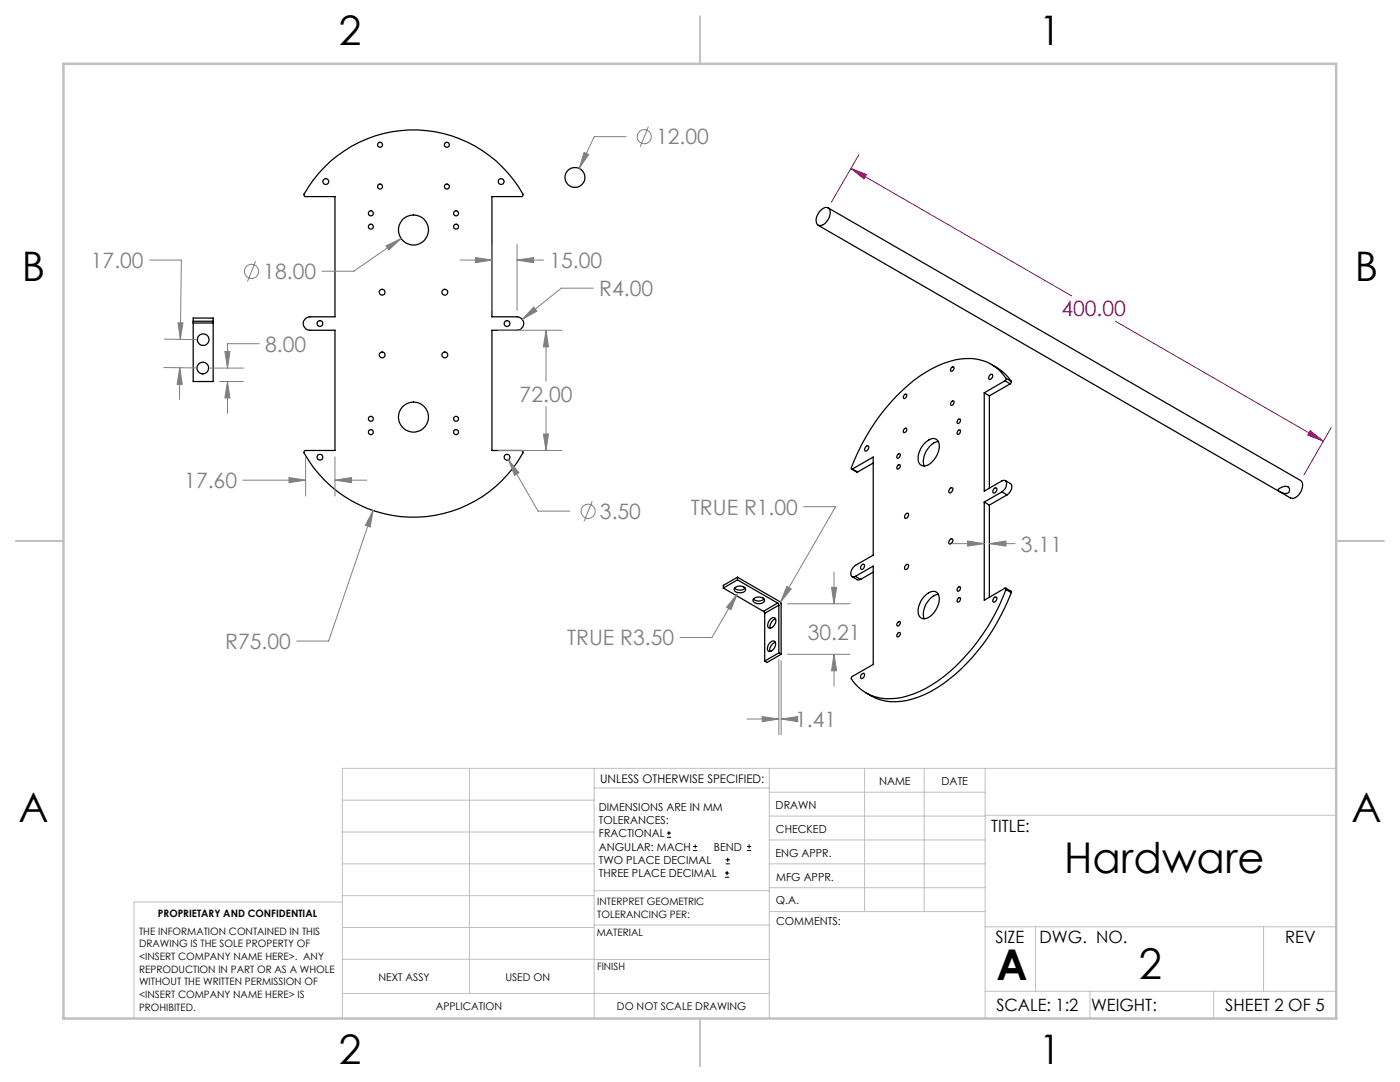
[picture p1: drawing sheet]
<svg xmlns="http://www.w3.org/2000/svg" width="279mm" height="216mm" viewBox="0 0 279 216" stroke-linecap="round" stroke-linejoin="round" font-family="sans-serif">
<g fill="none" stroke="#000" stroke-width=".25">
<path d="M64.8 33.3a24.9 24.9 0 0 1 39.6 5.7l-.3 .2h-5.9v24h5a1.34 1.34 0 0 1 1.3 1.4 1.34 1.34 0 0 1-1.3 1.3h-5v24h5.8a.34 .34 0 0 1 .4 .5 25 25 0 0 1-43.8-.2l.4-.3h5.9v-24h-5.1a1.34 1.34 0 0 1-1.3-1.3 1.34 1.34 0 0 1 1.3-1.4h5.1v-24h-6l-.3-.3 .1-.2a24.4 24.4 0 0 1 4.1-5.4zM163.8 42a1.39 1.39 0 0 1 1.6-.5 2.47 2.47 0 0 1-1.8 3.5 1.18 1.18 0 0 1-.6-1.7zM165.3 41.5l94.3 54.4a2.07 2.07 0 0 1-.3 2.8 1.48 1.48 0 0 1-1.7 .7l-94.3-54.5M38.6 64.1v.4M38.6 64.1v-.6h3.9v.6M38.6 64.1h3.9M38.6 64.5v11.6h3.9v-11.6M38.6 64.5h3.9M42.5 64.1v.4M180.5 78.8l.3-.2a.5 .5 0 0 1 .1 .6 .5 .5 0 0 1-.5 .3l-.1-.2zM189.9 73.3l.3-.1a.47 .47 0 0 1 .1 .6 .47 .47 0 0 1-.6 .2zM196.4 78.4v19.6l3.6-2a.58 .58 0 0 1 .6-.1 .58 .58 0 0 1 .3 .6 2 2 0 0 1-.9 1.6"/>
<path d="M196.4 78.4l1 .6M197.4 79v18.4M197.7 74.7h.2a.58 .58 0 0 1 .1 .7 .58 .58 0 0 1-.6 .3l-.1-.5zM197.8 72.7l1.1 .6a9.2 9.2 0 0 1 2.9 2.8M200.6 76l-4.2 2.4M200.6 76l1 .6M200.8 75.5a8.8 8.8 0 0 0-9-3.9 21.8 21.8 0 0 0-11.8 6.4 40.2 40.2 0 0 0-10.1 15.6h.2M200.8 75.5l-.1 .3-.1 .2M200.8 75.5l1 .6M201.6 76.6l-4.2 2.4M201.8 76.1l-.2 .5M169.9 93.6l1.2 .6"/>
<path d="M170.1 93.6l4.2-2.4v19.6l-3.9 2.3a1.58 1.58 0 0 0-.4 1.9l.2 .1 .5-.1M170.1 93.6l1 .6M172.8 89.1l.4-.1a.69 .69 0 0 1-.5 1l-.2-.3zM174.3 92.4l-3.2 1.8M179.2 90.7l.3-.2a.49 .49 0 0 1 .1 .6 .49 .49 0 0 1-.5 .3l-.1-.2zM179.2 92.9l.3-.2a.49 .49 0 0 1 .1 .6 .49 .49 0 0 1-.5 .3l-.1-.2zM180.5 85.6l.3-.2a.45 .45 0 0 1 .1 .6 .45 .45 0 0 1-.6 .2zM184.5 88.5l.4-.4a1.41 1.41 0 0 1 2.4 .1 4.3 4.3 0 0 1-2.6 4.8 1.22 1.22 0 0 1-1.5-1.4 4.7 4.7 0 0 1 1.3-3.1zM187.3 88.1a4.1 4.1 0 0 0-2.9 4.9M189.6 97.5l.3-.2a.53 .53 0 0 1 .1 .7 .53 .53 0 0 1-.6 .2zM189.9 80.2l.3-.2a.49 .49 0 0 1 .2 .6 .49 .49 0 0 1-.6 .3l-.1-.3zM191.2 83.7l.3-.1a.45 .45 0 0 1 .1 .6 .45 .45 0 0 1-.6 .2z"/>
<path d="M191.2 85.9l.3-.1a.47 .47 0 0 1 .1 .6 .47 .47 0 0 1-.6 .2zM198.4 97.5l.3-.2a.53 .53 0 0 1 .1 .7 .53 .53 0 0 1-.6 .2zM200 98.1l-3.6 2.1M200 98.1l1 .6M200.6 95.9l1 .6a1.54 1.54 0 0 1-.6 2.2M201 98.7l-3.6 2.1M255.2 97.6l.5-.3a.97 .97 0 0 1 1-.3 .97 .97 0 0 1 .7 .9 1.04 1.04 0 0 1-1.8 .3l-.5-.4zM144.4 117.3l8 4.7M146.6 117.4a1.45 1.45 0 0 1 2.2 .1 1.05 1.05 0 0 1-1.5 .8 .7 .7 0 0 1-.7-.9zM146.6 117.3a1.58 1.58 0 0 0 2.1 0M147.2 115.2l8.7 5.1v10.3M147.2 115.7l8 4.6"/>
<path d="M147.2 115.2v.5M147.2 115.7l-2.8 1.6M147.2 115.2l-2.8 1.6v.5M150.4 119.6a1.45 1.45 0 0 1 2.2 .1 1.19 1.19 0 0 1-1.9 .6 .53 .53 0 0 1-.3-.7zM150.4 119.5a1.58 1.58 0 0 0 2.1 0M170.1 115.1l1.1 .6 .6-.1M170.7 115l3.6-2v19.6l-4.3 2.4-.1 .3a8.5 8.5 0 0 0 8.9 4 21.8 21.8 0 0 0 11.9-6.3 41.7 41.7 0 0 0 10.1-15.3M170.7 115l1.1 .6M172 112.7l.3-.1a.53 .53 0 0 1 .1 .7 .53 .53 0 0 1-.6 .2zM174.3 114.2l-2.5 1.4M180.9 112.6h.2a.53 .53 0 0 1 .1 .7 .53 .53 0 0 1-.6 .2v-.5zM180.9 102.4h.2a.58 .58 0 0 1 .1 .7 .58 .58 0 0 1-.6 .3v-.4z"/>
<path d="M184.5 119a2.01 2.01 0 0 1 2.4-.9 2.77 2.77 0 0 1-.2 3.7 2.69 2.69 0 0 1-2.7 1.6 1.79 1.79 0 0 1-.7-2.4 4.8 4.8 0 0 1 1.2-2zM187.3 118.6a4.1 4.1 0 0 0-2.9 4.9M189.6 107.7l.3-.2a.59 .59 0 0 1 .2 .7 .59 .59 0 0 1-.6 .3l-.2-.2zM191.2 119.4l.3-.2a.47 .47 0 0 1 .1 .6 .47 .47 0 0 1-.6 .3zM191.2 117.2l.3-.1a.45 .45 0 0 1 .1 .6 .45 .45 0 0 1-.6 .2zM196.4 100.2v19.6l4.2-2.5 .2 .1v.3M196.4 100.2l1 .6M197.4 100.8v18.4M198.4 119.3l.3-.2a.59 .59 0 0 1 .2 .7 .59 .59 0 0 1-.6 .4l-.2-.3zM200.7 117.4l1.1 .6v.3M200.8 117.7l1 .6M201.8 118.3a39.2 39.2 0 0 1-14.8 19 14 14 0 0 1-11.3 2.3l-1-.3-1.9-1"/>
<path d="M152.4 122l.2 .4M152.6 122.4v9.5M153.6 128.3a.7 .7 0 0 1 1.1-.2 1.51 1.51 0 0 1-1.2 1.9 1.11 1.11 0 0 1 .1-1.7zM153.6 123.7a.68 .68 0 0 1 1.2-.2 1.51 1.51 0 0 1-1.3 1.8 1.11 1.11 0 0 1 .1-1.6zM154.7 128.2a1.68 1.68 0 0 0-1 1.8M154.8 123.5a1.58 1.58 0 0 0-1.1 1.8M155.2 120.3l.2 .5M155.2 120.3l-2.8 1.7M155.4 130.3l.5 .3M155.4 120.8v9.5M155.4 130.3l-2.8 1.6M155.4 120.8l-2.8 1.6"/>
<path d="M155.9 130.6l-2.8 1.6-.5-.3M172 134.5l.3-.2a.55 .55 0 0 1 .1 .7 .55 .55 0 0 1-.6 .3v-.4zM179.2 126.3l.3-.1a.49 .49 0 0 1 .1 .6 .49 .49 0 0 1-.5 .3l-.1-.2zM179.2 124.2l.3-.2a.49 .49 0 0 1 .1 .6 .49 .49 0 0 1-.5 .3l-.1-.2z"/>
<circle cx="65" cy="36.2" r=".59"/>
<circle cx="75.9" cy="28.9" r=".5"/>
<circle cx="75.9" cy="37.2" r=".5"/>
<circle cx="89.2" cy="28.9" r=".5"/>
<circle cx="89.2" cy="37.2" r=".5"/>
<circle cx="100" cy="36.2" r=".59"/>
<circle cx="114.8" cy="35.4" r="1.99"/>
<circle cx="74" cy="42.6" r=".51"/>
<circle cx="74" cy="45.2" r=".5"/>
<circle cx="76.3" cy="58.3" r=".59"/>
<circle cx="82.5" cy="45.9" r="2.99"/>
<circle cx="88.8" cy="58.3" r=".59"/>
<circle cx="91" cy="42.6" r=".51"/>
<circle cx="91" cy="45.2" r=".5"/>
<circle cx="40.5" cy="73.4" r="1.16"/>
<circle cx="40.6" cy="67.8" r="1.16"/>
<circle cx="63.8" cy="64.6" r=".58"/>
<circle cx="76.3" cy="70.8" r=".58"/>
<circle cx="88.8" cy="70.8" r=".58"/>
<circle cx="101.2" cy="64.6" r=".57"/>
<circle cx="63.8" cy="91.2" r=".58"/>
<circle cx="74" cy="83.6" r=".5"/>
<circle cx="74" cy="86.2" r=".5"/>
<circle cx="82.5" cy="83.2" r="3"/>
<circle cx="91" cy="83.6" r=".5"/>
<circle cx="91" cy="86.2" r=".5"/>
<circle cx="101.2" cy="91.2" r=".57"/>
</g>
<g fill="none" stroke="#808080" stroke-width=".2">
<path d="M116.6 30.4l.9 .4-1.9 2.8zM125 27.3h-6.4l-3 6.3M129.4 25.3l-1.6 4M29.8 51.9h6.4l-.2 15.8M51 52.1l-1.6 4.1M77 49.1l3-1.5-2.4 2.3zM80 47.6l-9.4 6.5h-6.4M91.8 51.9h6.4M94.9 51.4l3.3 .5-3.3 .5zM98.2 48.7v13.2M103.2 51.9l3.3-.5v1zM103.2 48.7v13.2"/>
<path d="M103.2 51.9h5.3M118.4 57.5h-6.4l-7.8 6.2M32.7 73.3l6.5 .1M32.8 67.7l6.5 .1M35.5 64.4h1l-.5 3.3zM35.9 73.4l.5 3.3h-1.1zM35.9 73.4l-.1 6.3M41.7 73.4h6.9M43.8 76.1h4.8M44.9 70.1h1l-.5 3.3zM45.4 76.1l.5 3.3h-1zM45.4 76.1v6.4"/>
<path d="M51.8 68.6h-6.4v4.8M99.4 65.9h12.7M106.5 61.3l.6 .8-2.9 1.6zM109 65.9l.5 3.3h-1.1zM109 65.9v10.2M48.5 95.8h12.5M57.7 95.3l3.3 .5-3.3 .5zM61 91.2v7.8M66.9 95.8l3.3-.5v1zM66.9 91.2v7.8M66.9 95.8h6.3M99.4 89.9h12.7"/>
<path d="M101.5 91.7l2.1 2.6-.9 .6zM101.5 91.7l5.9 10.3h6.3M108.4 86.6h1.1l-.5 3.3zM109 81.1v8.8M74.5 101.8l-.6 3.4-1-.4zM74.5 101.8l-8.9 26.1h-6.4M118.2 100l-1.6 4M147.1 118.6l-1.2 3.1-.9-.5zM147.1 118.6l-5 8.6h-6.4M157 117l.9 .5-2.1 2.6zM160.4 101.1h6.4l-11 19M165.9 117.2h1.1l-.6 3.3z"/>
<path d="M166.4 114.1v6.4M190.1 108.5h6.3M193.1 107.9l3.3 .6-3.3 .5zM197.4 108.5l3.4-.6v1.1zM197.4 108.5h5.2M155.4 131.6v15M155.9 131.8v14.8M157.2 130.6h12.4M157.2 120.5h12.4M166.4 130.6l.6 3.2h-1.1zM166.4 130.6v6.3M149.1 143.5h6.3"/>
<path d="M152.1 143l3.3 .5-3.3 .5zM155.9 143.5l3.3-.5v1zM155.9 143.5h1.6"/>
<circle cx="128.6" cy="27.3" r="1.41"/>
<circle cx="50.2" cy="54.2" r="1.41"/>
<circle cx="117.4" cy="102" r="1.41"/>
</g>
<g fill="none" stroke="#000" stroke-width=".2">
<path d="M133.1 167.1h.8M133.1 166.2h.8M133.5 165.8v.9M138.3 169.7h.8M138.3 168.9h.8M138.7 168.5v.8M144.7 175h.8M144.7 174.2h.8M144.8 172.4h.9M144.8 171.6h.9M145.1 173.8v.8M145.2 171.1v.9"/>
<path d="M149.1 169.7h.8M149.1 168.9h.8M149.5 168.5v.8"/>
</g>
<path d="M169.8 33.6l3.1 1.2-.5 .9zM169.8 33.6l44.1 25.5M171.4 30.9l-5.5 9.5M222.6 64.1l41.5 23.9M261.5 85.9l2.6 2.1-3.1-1.2zM265.7 85.3l-5.5 9.5" fill="none" stroke="#a0006e" stroke-width=".2"/>
<g fill="none" stroke="#c0c0c0" stroke-width=".2">
<path d="M68.3 159.7h50.3M93.7 153.3v44.9M118.6 153.3v49.9M118.6 157.2h34.9M153.5 153.3v49.9M153.5 158.1h43.1M172.5 153.3v28.6M184.4 153.3v28.6M196.6 153.3v49.9M266.7 153.3h-198.4v49.9M68.3 178.7h50.3M68.3 172.4h50.3"/>
<path d="M68.3 166h50.3M68.3 180h-41.6v23.2M118.6 177.7h35M153.5 167.6h43.1M153.5 162.8h43.1M153.5 172.4h43.1M153.5 177.1h43.1M196.6 162.7h70.1M68.3 198.2h85.2M68.3 191.4l85.2 .1M68.3 185.1h50.3M118.6 184.6h35"/>
<path d="M153.6 181.9h43M196.6 197.8h70.1M196.6 184.9h70.1M206.7 184.9v12.9M217.5 197.8v5.4M242.2 197.8v5.4M252.2 184.9v12.9"/>
</g>
<path d="M139.7 3.2v9.5M3.1 107.9h9.6M266.7 107.9h9.5M139.7 203.2v9.6" fill="none" stroke="#c0c0c0" stroke-width=".25"/>
<path d="M12.7 12.7h254v190.5h-254z" fill="none" stroke="#c0c0c0" stroke-width=".5"/>
<path d="M261.5 85.9l2.6 2.1-3.1-1.2zM169.8 33.6l3.1 1.2-.5 .9z" fill="#a0006e"/>
<path d="M116.6 30.4l-1 3.2 1.9-2.8zM66.9 95.8l3.3-.5v1zM57.7 95.3l3.3 .5-3.3 .5zM74.5 101.8l-1.6 3 1 .4zM101.5 91.7l1.2 3.2 .9-.6zM108.4 86.6h1.1l-.5 3.3zM109 65.9l.5 3.3h-1.1zM106.5 61.3l-2.3 2.4 2.9-1.6zM103.2 51.9l3.3-.5v1zM94.9 51.4l3.3 .5-3.3 .5zM77 49.1l.6 .8 2.4-2.3zM45.4 76.1l.5 3.3h-1zM44.9 70.1h1l-.5 3.3zM35.9 73.4l.5 3.3h-1.1zM35.5 64.4h1l-.5 3.3zM197.4 108.5l3.4-.6v1.1zM193.1 107.9l3.3 .6-3.3 .5zM152.1 143l3.3 .5-3.3 .5zM155.9 143.5l3.3-.5v1zM157 117l-1.2 3.1 2.1-2.6zM147.1 118.6l-2.1 2.6 .9 .5zM166.4 130.6l.6 3.2h-1.1zM165.9 117.2h1.1l-.6 3.3z" fill="#808080"/>
<g font-size="8.5">
<text x="212.4" y="174.2">Hardware</text>
<text x="198.9" y="195.5">A</text>
<text x="227.3" y="195.4">2</text>
</g>
<g font-size="8.1">
<text x="67.6" y="8.9">2</text>
<text x="207.3" y="8.9">1</text>
<text x="4.4" y="56.2">B</text>
<text x="270.4" y="56.2">B</text>
<text x="3.7" y="164.1">A</text>
<text x="269.7" y="164.1">A</text>
<text x="67.6" y="212.4">2</text>
<text x="207.3" y="212.4">1</text>
</g>
<g font-size="4.2" fill="#808080">
<text x="130.9" y="28.8">12.00</text>
<text x="18.1" y="53.5">17.00</text>
<text x="109.7" y="53.5">15.00</text>
<text x="52.5" y="55.7">18.00</text>
<text x="119.6" y="59.1">R4.00</text>
<text x="52.9" y="70.2">8.00</text>
<text x="103.7" y="80.2">72.00</text>
<text x="36.8" y="97.4">17.60</text>
<text x="119.7" y="103.6">3.50</text>
<text x="137.9" y="102.7">TRUE R1.00</text>
<text x="203.8" y="110">3.11</text>
<text x="45" y="129.5">R75.00</text>
<text x="113.2" y="128.8">TRUE R3.50</text>
<text x="161.2" y="127.6">30.21</text>
<text x="158.7" y="145.1">1.41</text>
</g>
<text font-size="4.2" fill="#a0006e" x="211.8" y="63.2">400.00</text>
<g font-size="3.4">
<text x="197.8" y="166">TITLE:</text>
<text x="198.7" y="188.1">SIZE</text>
<text x="207.5" y="188.1">DWG. NO.</text>
<text x="256.5" y="188.2">REV</text>
<text x="198.8" y="201.7">SCALE: 1:2</text>
<text x="217.7" y="201.8">WEIGHT:</text>
<text x="244.5" y="201.7">SHEET 2 OF 5</text>
</g>
<text font-size="2.4" x="119.8" y="156.2">UNLESS OTHERWISE SPECIFIED:</text>
<g font-size="2.2">
<text x="119.5" y="161.8">DIMENSIONS ARE IN MM</text>
<text x="154.8" y="161.4">DRAWN</text>
<text x="175.4" y="156.6">NAME</text>
<text x="187.9" y="156.7">DATE</text>
<text x="119.5" y="164.4">TOLERANCES:</text>
<text x="119.5" y="167.1">FRACTIONAL</text>
<text x="154.9" y="166.3">CHECKED</text>
<text x="119.5" y="169.7">ANGULAR: MACH</text>
<text x="119.5" y="172.4">TWO PLACE DECIMAL</text>
<text x="142.5" y="169.7">BEND</text>
<text x="154.8" y="170.9">ENG APPR.</text>
<text x="119.5" y="175">THREE PLACE DECIMAL</text>
<text x="154.9" y="175.7">MFG APPR.</text>
<text x="154.9" y="180.4">Q.A.</text>
<text x="154.9" y="184.6">COMMENTS:</text>
</g>
<g font-size="2.1">
<text x="75.5" y="195.7">NEXT ASSY</text>
<text x="100.9" y="195.7">USED ON</text>
<text x="86.9" y="201.5">APPLICATION</text>
<text x="123.1" y="201.6">DO NOT SCALE DRAWING</text>
</g>
<g font-size="2">
<text x="31.5" y="182.9">PROPRIETARY AND CONFIDENTIAL</text>
<text x="119.2" y="180.6">INTERPRET GEOMETRIC</text>
<text x="119.2" y="183.1">TOLERANCING PER:</text>
<text x="27.8" y="186.5">THE INFORMATION CONTAINED IN THIS</text>
<text x="27.8" y="189">DRAWING IS THE SOLE PROPERTY OF</text>
<text x="27.8" y="191.6">&lt;INSERT COMPANY NAME HERE&gt;. ANY</text>
<text x="119.1" y="186.7">MATERIAL</text>
<text x="27.8" y="194.1">REPRODUCTION IN PART OR AS A WHOLE</text>
<text x="27.8" y="196.6">WITHOUT THE WRITTEN PERMISSION OF</text>
<text x="119.1" y="193.5">FINISH</text>
<text x="27.8" y="199.1">&lt;INSERT COMPANY NAME HERE&gt; IS</text>
<text x="27.8" y="201.7">PROHIBITED.</text>
</g>
</svg>
